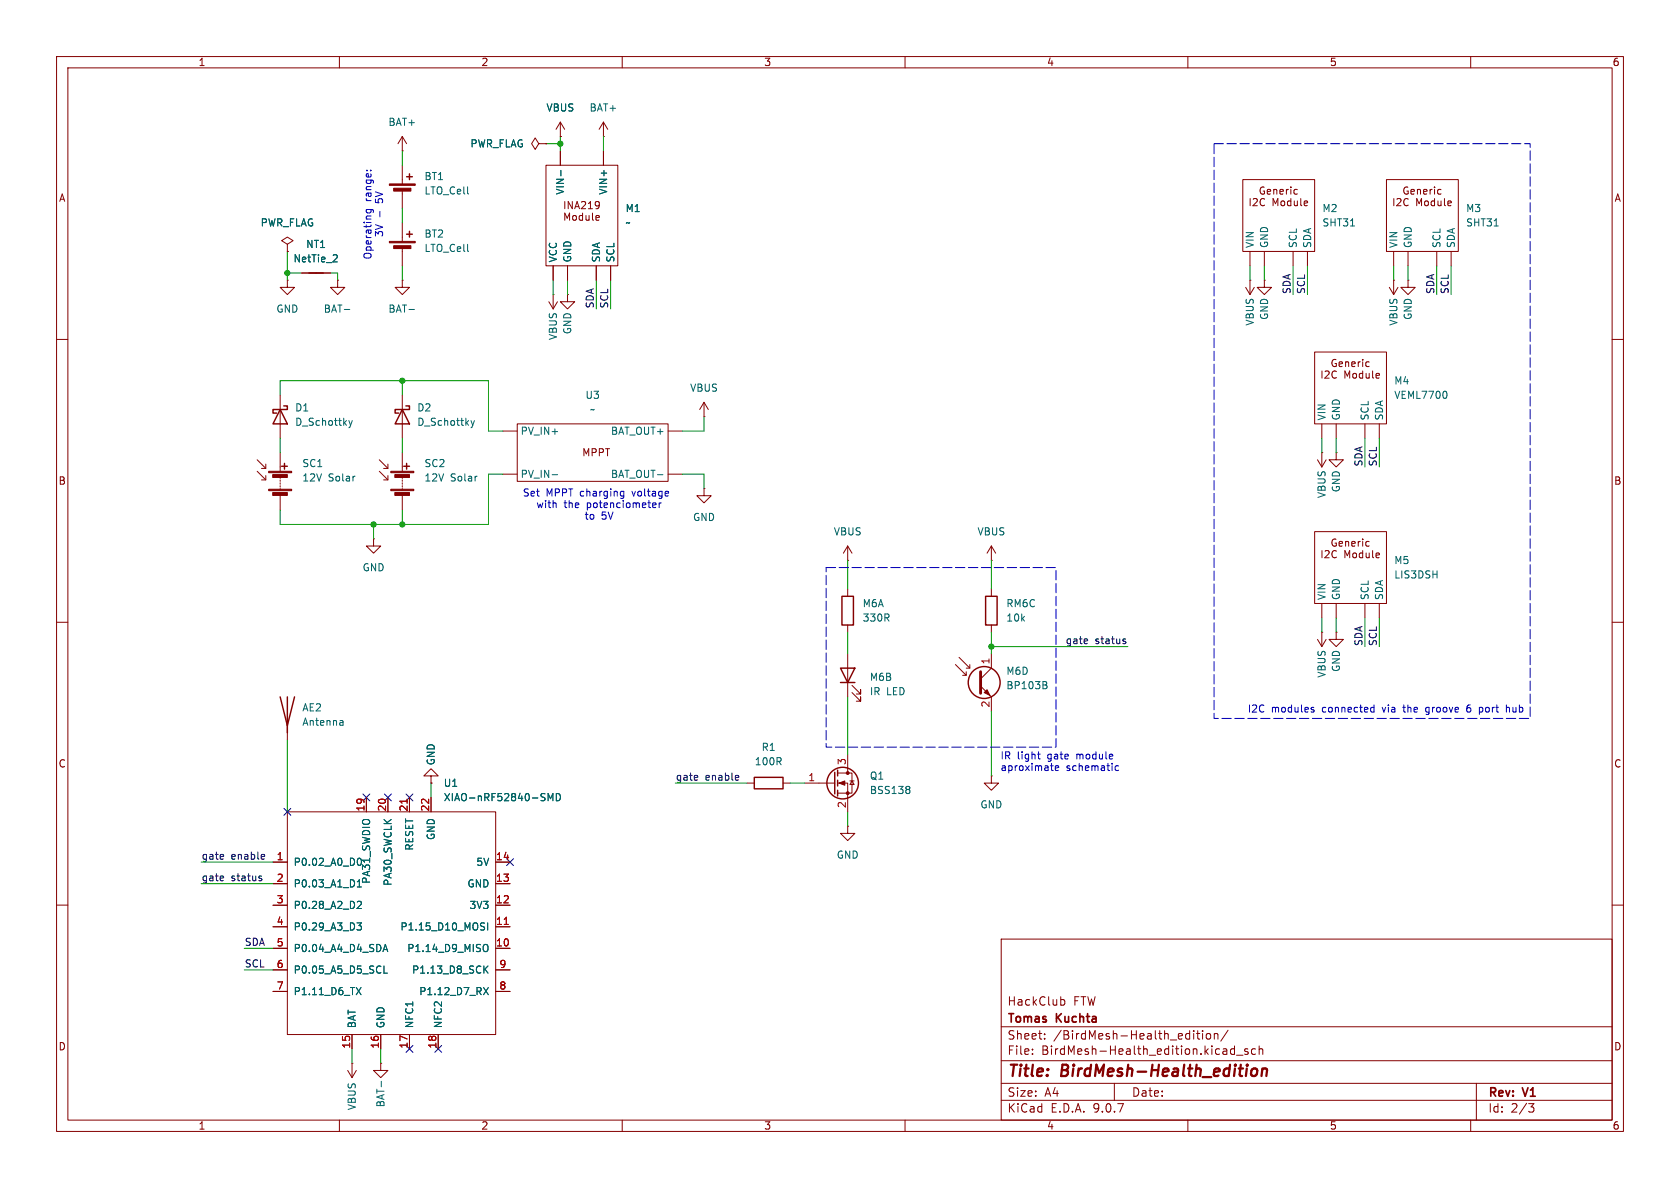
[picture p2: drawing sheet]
<svg xmlns="http://www.w3.org/2000/svg" width="297mm" height="210mm" viewBox="0 0 297 210" stroke-linecap="round" stroke-linejoin="round" font-family="sans-serif">
<g fill="none" stroke="#840000" stroke-width=".18">
<path d="M10 10h277v190h-277zM12 12h273v186h-273zM60 10v2M110 10v2M160 10v2M210 10v2M260 10v2M71.1 26.7h.1M71.1 24.1v2.6M71.1 29.2v3.3M71.1 33.5v3.3M71.1 39.4v3.3"/>
<path d="M71.1 24.1l-.7 1.3M71.1 24.1l.8 1.3M95.2 25.4l-.6-1-.6 1 .6 1 .6-1h1.3M96.5 29.2h12.7v17.8h-12.7zM96.5 25.4h.1M99.1 24.1h.1M99.1 21.6l-.8 1.3M99.1 21.6l.7 1.3M99.1 21.6v2.5M99.1 26.7v2.5M99.8 35.6v1.3M99.8 38.9v-1.2l.5 .9 .4-.9v1.2"/>
<path d="M101.2 35.6v1.3l-.7-1.3v1.3M101.3 38.2l.2-.1 .3 .1 .1 .5-.1 .2h-.3l-.2-.1zM101.6 36.9l.4-1.3 .4 1.3M101.7 36.5h.6M102.8 35.7l.5-.1 .2 .4-.8 .9h.8M103 38.2l-.4-.1-.2 .2 .1 .6h.5M103 37.7v1.2M103.6 38.1l.1 .8h.3l.1-.1M104 36.9h.7M104 36l.4-.4v1.3M104.1 38.1v.8M104.7 37.7v1.1l.2 .1"/>
<path d="M105.3 38.5l.7-.1-.1-.2-.4-.1-.2 .2 .1 .6h.5M106 36.2l-.3 .2h-.2l-.3-.2 .1-.5 .4-.1 .2 .1a.84 .84 0 0 1-.3 1.2h-.3M106.7 24.1h.1M106.7 21.6l-.8 1.3M106.7 21.6l.7 1.3M106.7 21.6v2.5M106.7 26.7v2.5M219.7 31.8h12.7v12.7h-12.7zM221 35.1v1.3M221.6 35.2l.4-.1 .3 .4-.8 .9h.8M223.5 33.1a.59 .59 0 0 0-.7 .6 .59 .59 0 0 0 .7 .6l.1-.5h-.3M223.6 35.2a.6 .6 0 0 0-.9 .4 .6 .6 0 0 0 .6 .8l.3-.2"/>
<path d="M224 33.9l.6-.1v-.3h-.4l-.2 .2 .1 .6h.5M225.1 36.4v-1.3l.4 .9 .4-.9v1.3M225.2 33.6l.2-.1h.3v.8M225.2 33.5v.8M226.3 33.9l.6-.1-.1-.3h-.3l-.2 .2v.6h.5M226.6 35.6l.3-.1 .2 .3v.3l-.2 .3-.3-.1-.1-.2zM227.4 33.5v.8M227.8 33.5l-.4 .2M228.2 33.1v.1M228.2 33.5v.8M228.2 35.1v1.3M228.2 35.6l-.4-.1-.2 .3 .1 .5h.5"/>
<path d="M228.8 36.2l.2 .2 .4-.2M229.4 33.5h-.5l-.1 .6M229.4 35.5v.9M230 36.2l.1 .2M230.6 36.2l.1 .2 .4-.1M245.1 31.8h12.7v12.7h-12.7zM246.4 35.1v1.3M247 35.2l.4-.1 .3 .4-.8 .9h.8M248.9 33.1a.59 .59 0 0 0-.7 .6 .59 .59 0 0 0 .7 .6l.1-.5h-.3M249 35.2a.6 .6 0 0 0-.9 .4 .6 .6 0 0 0 .6 .8l.3-.2M249.4 33.9l.6-.1v-.3h-.4l-.2 .2 .1 .6h.5M250.5 36.4v-1.3l.4 .9 .4-.9v1.3"/>
<path d="M250.6 33.6l.2-.1h.3v.8M250.6 33.5v.8M251.7 33.9l.6-.1-.1-.3h-.3l-.2 .2v.6h.5M252 35.6l.3-.1 .2 .3v.3l-.2 .3-.3-.1-.1-.2zM252.8 33.5v.8M253.2 33.5l-.4 .2M253.6 33.1v.1M253.6 33.5v.8M253.6 35.6l-.4-.1-.2 .3 .1 .5h.5M253.6 35.1v1.3M254.2 36.2l.2 .2 .4-.2M254.8 33.5h-.5l-.1 .6"/>
<path d="M254.8 35.5v.9M255.4 36.2l.1 .2M256 36.2l.1 .2 .4-.1M50.8 43.2l1-.7-1-.6-1 .6 1 .7v1.3M50.8 44.5h.1M50.8 49.5v1.3h1.3l-1.3 1.3-1.3-1.3h1.3M50.8 49.5h.1M53.3 48.3h5.1M59.7 49.5v1.3h1.3l-1.3 1.3-1.3-1.3h1.3M59.7 49.5h.1M71.1 49.5v1.3h1.3l-1.3 1.3-1.3-1.3h1.3M71.1 49.5h.1"/>
<path d="M71.1 43.7v3.3M97 53.3l.8 1.3M97.8 52.1h.1M97.8 47v2.5M97.8 52.1v2.5M98.6 53.3l-.8 1.3M100.3 52.1v1.2h1.3l-1.3 1.3-1.2-1.3h1.2M100.3 52.1h.1M100.3 47v2.5M105.4 47v2.5M107.9 47v2.5M220.2 50.8l.8 1.3"/>
<path d="M221 49.5h.1M221 44.5v2.5M221 49.5v2.6M221.7 50.8l-.7 1.3M223.5 49.5v1.3h1.3l-1.3 1.3-1.3-1.3h1.3M223.5 49.5h.1M223.5 44.5v2.5M228.6 44.5v2.5M231.1 44.5v2.5M245.6 50.8l.8 1.3M246.4 49.5h.1M246.4 44.5v2.5"/>
<path d="M246.4 49.5v2.6M247.1 50.8l-.7 1.3M248.9 49.5v1.3h1.3l-1.3 1.3-1.3-1.3h1.3M248.9 49.5h.1M248.9 44.5v2.5M254 44.5v2.5M256.5 44.5v2.5M10 60h2M49.5 69.9v7.6M71.1 69.9v7.6M88.9 76.2h2.5M91.4 74.9h26.7v10.2h-26.7z"/>
<path d="M118.1 76.2h2.5M124.5 73.7h.1M124.5 71.1l-.8 1.3M124.5 71.1l.7 1.3M124.5 71.1v2.6M232.4 62.2h12.7v12.7h-12.7zM233.7 74.9v2.6M233.7 65.6v1.2M234.3 65.7l.4-.1 .3 .3-.8 .9h.8M236.2 63.6a.59 .59 0 0 0-.7 .6 .59 .59 0 0 0 .7 .5l.1-.4h-.3M236.2 74.9v2.6M236.3 65.7a.6 .6 0 0 0-.9 .4 .6 .6 0 0 0 .6 .7l.3-.1"/>
<path d="M236.7 64.4l.6-.1v-.3h-.4l-.2 .1 .1 .6h.5M237.8 66.8v-1.2l.4 .9 .4-.9v1.2M237.9 64v.8M237.9 64.1l.2-.1h.3v.8M239 64.4l.6-.1-.1-.3h-.3l-.2 .1v.6h.5M239.3 66.1l.3-.1 .2 .2v.4l-.2 .2h-.3l-.1-.2zM240.1 64v.8M240.5 64l-.4 .2M240.9 63.5v.2M240.9 64v.8M240.9 65.6v1.2M240.9 66.1l-.4-.1-.2 .2 .1 .6h.5"/>
<path d="M241.3 74.9v2.6M241.5 66.7l.2 .1 .4-.1M242.1 64h-.5l-.1 .6M242.1 66v.8M242.7 66.7l.1 .1M243.3 66.7l.1 .1h.4M243.8 74.9v2.6M285 60h2M45.5 81.3l1.5 1.5M45.5 83.3l1.5 1.5M47 82v.8h-.8M47 84.1v.7h-.8"/>
<path d="M49.5 80v3.3M49.5 84.3v.3M49.5 84.8v.3M49.5 85.3v.3M49.5 85.9v.2M49.5 86.4v.2M49.5 87.6v2.6M66 95.3v1.2h1.3l-1.3 1.3-1.2-1.3h1.2M66 95.3h.1M67.1 81.3l1.5 1.5M67.1 83.3l1.5 1.5M68.6 82v.8h-.8"/>
<path d="M68.6 84.1v.7h-.8M71.1 80v3.3M71.1 84.3v.3M71.1 84.8v.3M71.1 85.3v.3M71.1 85.9v.2M71.1 86.4v.2M71.1 87.6v2.6M88.9 83.8h2.5M118.1 83.8h2.5M124.5 86.4v1.2h1.2l-1.2 1.3-1.3-1.3h1.3M124.5 86.4h.1"/>
<path d="M149.9 99.1h.1M149.9 96.5v2.6M149.9 96.5l-.8 1.3M149.9 96.5l.7 1.3M175.3 99.1h.1M175.3 96.5l-.8 1.3M175.3 96.5l.7 1.3M175.3 96.5v2.6M232.4 94h12.7v12.7h-12.7zM232.9 81.3l.8 1.3M233.7 80h.1M233.7 80v2.6"/>
<path d="M233.7 97.3v1.3M234.3 97.4l.4-.1 .3 .4-.8 .9h.8M234.4 81.3l-.7 1.3M236.2 95.3a.59 .59 0 0 0-.7 .6 .59 .59 0 0 0 .7 .6l.1-.5h-.3M236.2 80v1.3h1.3l-1.3 1.3-1.3-1.3h1.3M236.2 80h.1M236.3 97.4a.6 .6 0 0 0-.9 .5 .6 .6 0 0 0 .6 .7l.3-.1M236.7 96.1l.6-.1v-.2l-.4-.1-.2 .2 .1 .6h.5M237.8 98.6v-1.3l.4 .9 .4-.9v1.3M237.9 95.8l.2-.1 .3 .1v.8M237.9 95.7v.9M239 96.1l.6-.1-.1-.2-.3-.1-.2 .2v.6h.5"/>
<path d="M239.3 97.8h.3l.2 .2v.4l-.2 .2-.3-.1-.1-.1zM240.1 95.7v.9M240.5 95.7l-.4 .2M240.9 95.3v.1M240.9 95.7v.9M240.9 97.3v1.3M240.9 97.8h-.4l-.2 .2 .1 .5h.5M241.5 98.4l.2 .2 .4-.1M242.1 95.8h-.5l-.1 .5M242.1 97.8v.8M242.7 98.4l.1 .2M243.3 98.4l.1 .2 .4-.1"/>
<path d="M10 110h2M149.9 104.1v1.3M149.9 110.5v1.3M149.9 115.6v7.6M168.9 117.5l1.9 1.9v-.7M169.5 116.2l1.9 1.9v-.6M170.2 119.4h.6M170.8 118.1h.6M175.3 104.1v1.3M175.3 110.5v1.3M175.3 115.6v2.5l-1.9 1.9M232.9 113l.8 1.3"/>
<path d="M233.7 111.8h.1M233.7 106.7v2.5M233.7 111.8v2.5M234.4 113l-.7 1.3M236.2 111.8v1.2h1.3l-1.3 1.3-1.3-1.3h1.3M236.2 111.8h.1M236.2 106.7v2.5M241.3 106.7v2.5M243.8 106.7v2.5M285 110h2M50.8 128.3v2.5M76.2 137.2h1.3l-1.3-1.3-1.3 1.3h1.3v1.2"/>
<path d="M76.2 138.4h.1M132.1 138.4h1.2M138.4 138.4h1.3M142.2 138.4h5.4M148.1 136.7h2.5v3.5h-2.5M148.1 138.4h1.8v5.1M149.9 133.4v3.3M150.2 138h.8M150.6 122.4l1.5 1.6v-.8v.8h-.7M150.6 121.2l1.5 1.5v-.8v.8h-.7M150.6 138l.4 .7h-.8zM173.4 121.3l1.9 1.9v2.5"/>
<path d="M175.3 137.2v1.2h1.2l-1.2 1.3-1.3-1.3h1.3M175.3 137.2h.1M48.3 152.4h2.5M48.3 156.2h2.5M50.8 143.5h36.8v39.4h-36.8zM64.8 141v2.5M68.6 141v2.5M72.4 141v2.5M76.2 141v2.5M87.6 152.4h2.6M87.6 156.2h2.6M149.9 146.1v1.2h1.2l-1.2 1.3-1.3-1.3h1.3"/>
<path d="M149.9 146.1h.1M10 160h2M48.3 160h2.5M48.3 163.8h2.5M48.3 167.6h2.5M48.3 171.5h2.5M48.3 175.3h2.5M87.6 160h2.6M87.6 163.8h2.6M87.6 167.6h2.6M87.6 171.5h2.6M87.6 175.3h2.6"/>
<path d="M177 166h108v32h-108zM187.7 176.7h.3l.2 .3v.6l-.5 .1M285 160h2M60 198v2M61.5 189.2l.7 1.3M62.2 188h.1M62.2 182.9v2.5M62.2 188v2.5M63 189.2l-.8 1.3M67.3 188v1.2h1.3l-1.3 1.3-1.3-1.3h1.3M67.3 188h.1M67.3 182.9v2.5"/>
<path d="M72.4 182.9v2.5M77.5 182.9v2.5M110 198v2M160 198v2M177 194.5h108M177 191.5h108M177 187.5h108M177 181.5h108M182.5 186.3v.1M182.5 185.5v.1M184.7 183.6v.1M184.7 182.8v.1"/>
<path d="M197 191.5v3M210 198v2M211 182.2v.1M211.5 182.7h.6M211.7 182.2v1.3l.4 .2M212.6 182.2v.1M212.6 182.7v1M213.4 182.8l.3-.1 .3 .3v.4l-.3 .3-.3-.1-.2-.2v-.4zM214.7 182.8l.2-.1 .3 .1 .1 .9M214.7 182.7v1M217.1 182.1l-1.3 2M218.2 184.9v1.5"/>
<path d="M218.2 185.5l-.4-.1-.3 .3v.4l.2 .2h.5M218.6 186.5h1.1M220.6 185.5l-.4-.1-.2 .2 .1 .2 .5 .2v.3h-.6M222 185.5l-.5-.1-.3 .3v.4l.2 .2h.6M222.6 185.5l.2-.1 .4 .1v.9M222.6 184.9v1.5M260 198v2M261 191.5v6.5M270.2 195.1h1l-.5 .6 .4 .1 .1 .5-.3 .3h-.4"/>
</g>
<path d="M221.5 189a.5 .5 0 0 1 .8 .3l-.1 .5a.62 .62 0 0 1-.7 .4M223.2 189.1a.49 .49 0 0 1 .8 .1l-.1 1M223.2 188.9l-.2 1.3" fill="none" stroke="#840000" stroke-width=".4"/>
<g fill="none" stroke="#006464" stroke-width=".18">
<path d="M99.2 30.1v1M238.8 39.9h.7M264.2 39.9h.7M59.4 45l.2 .3v.3l-.8 .7h.8M60.9 54.7h.9M72.3 54.7h1M61.7 74.3l.3 .9M62 75.2l-.3 .4M62.3 74.3l-.3 .9M83.3 74.3l.3 .9M83.6 75.2l-.3 .4M83.9 74.3l-.3 .9"/>
<path d="M255.7 69.3l.1 .3-.1 .7M97.6 83.9h1M116.2 83.9h1M60.5 127.4l.1 .1v.7M60.6 128.2h-.4M60.6 127.7h-.4M160.6 139l.3 .3-.3 .3 .3 .2v.2l-.3 .3M184.8 120.5l.2 .2-.2 .4 .2 .1 .1 .3-.2 .3h-.5M63.2 156.8h.7M63.2 155.9l.3-.4v1.3M63.3 151.8l.3-.1 .2 .1M63.3 159.3l.5 .1 .1 .3-.8 .9h.8"/>
<path d="M63.8 152.9l-.2 .1-.3-.1M96.9 141.5v-1.2l.4 .9 .4-.9v1.2M98.4 140.3a.64 .64 0 0 1 .7 .6 .64 .64 0 0 1-.7 .6zM63 174.6l.8 1.2M63.1 163.1h.8l-.4 .5 .3 .1 .1 .5-.3 .2h-.3M63.8 174.6l-.8 1.2M67.7 168.2l.4-1.3 .4 1.3M67.8 167.9h.6M67.9 170.8v1.2h.6M85.4 163.8l.3 .2-.3 .4M85.5 163.1l.2 .1M85.5 174.6l.8 1.2"/>
<path d="M85.7 166.9a.43 .43 0 0 1 .6 .5v.4a.43 .43 0 0 1-.6 .4M85.7 171.3l.6 .7M86.2 163.1v1.3M86.3 170.8l-.8 .7M86.3 174.6l-.8 1.2M67.4 191.1v1"/>
</g>
<path d="M72 141.3v.7M89.1 163.4h.8" fill="none" stroke="#a90000" stroke-width=".18"/>
<g fill="none" stroke="#840000" stroke-width=".25">
<path d="M71.9 31.2h1M72.4 30.7v1.1M54.6 48.3h2.5M71.9 41.4h1M72.4 40.9v1M49.5 72.4l1.3 2.5h-2.5zM50.2 71.8h.6v.6h-2.5v.6h.6M71.1 72.4l1.3 2.5h-2.6zM71.8 71.8h.6v.6h-2.6v.6h.7M49.8 82.4h1M50.3 81.9v1M71.4 82.4h1"/>
<path d="M71.9 81.9v1M148.6 118.1h2.5l-1.2 2.6zM148.8 105.4h2.1v5.1h-2.1zM174.2 105.4h2.1v5.1h-2.1zM49.5 123.2l1.3 5.1 1.3-5.1M50.8 123.2v6.3M133.3 137.4h5.1v2h-5.1zM147.6 136.5v3.8M148.1 136.1v1.1M148.1 137.9v1M148.1 139.7v1M148.6 120.7h2.5"/>
<circle cx="149" cy="138.4" r="2.79"/>
<circle cx="174" cy="120.6" r="2.82"/>
</g>
<path d="M173.4 118.7v3.9" fill="none" stroke="#840000" stroke-width=".51"/>
<g fill="#840000" stroke="#840000" stroke-width=".18">
<path d="M174 122.4l.5-.5 .5 1z"/>
<path d="M148.3 138.4l1.1-.4v.8z"/>
<path d="M69.1 83.3h4.1v.3h-4.1z"/>
<path d="M69.1 86.5h4.1v.2h-4.1z"/>
<path d="M69.8 83.9h2.6v.5h-2.6z"/>
<path d="M69.8 87.1h2.6v.5h-2.6z"/>
<path d="M47.5 83.3h4.1v.3h-4.1z"/>
<path d="M47.5 86.5h4.1v.2h-4.1z"/>
<path d="M48.2 83.9h2.6v.5h-2.6z"/>
<path d="M48.2 87.1h2.6v.5h-2.6z"/>
<path d="M68.8 32.5h4.6v.3h-4.6z"/>
<path d="M69.6 33.3h3v.5h-3z"/>
<path d="M68.8 42.7h4.6v.2h-4.6z"/>
<path d="M69.6 43.4h3v.5h-3z"/>
<circle cx="149.9" cy="136.7" r=".25"/>
<circle cx="149.9" cy="140.2" r=".25"/>
</g>
<path d="M198.7 113.4h.3v.2l-.1 .2h-.3M198.7 112.9l.3 .1M130.4 137.1l.2 .3-.6 .1M130.5 137.9h-.1M45.9 155.3h.3l.1 .2-.2 .2h-.2M45.9 154.9h.3M46.6 151l.2 .3-.6 .2M46.7 151.8l-.1 .1" fill="none" stroke="#0f0f0f" stroke-width=".18"/>
<g fill="none" stroke="#009600" stroke-width=".18">
<path d="M71.1 26.7v2.5M71.1 36.8v2.6M96.5 25.4h2.6M99.1 24.1v2.6M106.7 24.1v2.6M50.8 44.5v5M50.8 48.3h2.5M58.4 48.3h1.3v1.2M71.1 47v2.5M97.8 49.5v2.6M100.3 49.5v2.6M105.4 49.5v5.1"/>
<path d="M107.9 49.5v5.1M221 47v2.5M223.5 47v2.5M228.6 47v5.1M231.1 47v5.1M246.4 47v2.5M248.9 47v2.5M254 47v5.1M256.5 47v5.1M49.5 69.9v-2.6h36.9v8.9h2.5M49.5 77.5v2.5M71.1 67.3v2.6"/>
<path d="M71.1 77.5v2.5M124.5 73.7v2.5h-3.9M233.7 77.5v2.5M236.2 77.5v2.5M241.3 77.5v5.1M243.8 77.5v5.1M66 92.7v2.6M71.1 90.2v2.5M88.9 83.8h-2.5v8.9h-36.9v-2.5M120.6 83.8h3.9v2.6M149.9 99.1v5M175.3 99.1v5"/>
<path d="M149.9 111.8v3.8M175.3 114.3h24.1M175.3 111.8v3.8M233.7 109.2v2.6M236.2 109.2v2.6M241.3 109.2v5.1M243.8 109.2v5.1M50.8 130.8v12.7M76.2 138.4v2.6M119.4 138.4h12.7M139.7 138.4h2.5M149.9 123.2v10.2"/>
<path d="M175.3 125.7v11.5M35.6 156.2h12.7M35.6 152.4h12.7M149.9 143.5v2.6M43.2 171.5h5.1M43.2 167.6h5.1M62.2 185.4v2.6M67.3 185.4v2.6"/>
</g>
<g fill="none" stroke="#000084" stroke-width=".18">
<path d="M50.2 142.9l1.2 1.2M51.4 142.9l-1.2 1.2M64.2 140.4l1.2 1.2M65.4 140.4l-1.2 1.2M68 140.4l1.2 1.2M69.2 140.4l-1.2 1.2M71.8 140.4l1.2 1.2M73 140.4l-1.2 1.2M89.6 151.8l1.2 1.2M90.8 151.8l-1.2 1.2M71.8 184.8l1.2 1.2M73 184.8l-1.2 1.2"/>
<path d="M76.9 184.8l1.2 1.2M78.1 184.8l-1.2 1.2"/>
</g>
<path d="M214.6 25.4h55.9v101.6h-55.9zM146 100.3h40.7v31.8h-40.7z" fill="none" stroke="#0000c2" stroke-width=".18" stroke-dasharray="1.7 .6"/>
<g fill="none" stroke="#0000c2" stroke-width=".18">
<path d="M64.8 37h1l.2 .3v.3M64.8 37v.4l.2 .2 .5-.1v-.5M64.8 30.1h.1M65.5 30.1h.1M67.2 37.4v.9M109.9 86.8l.4 .1M110.3 86.8v1.1l-.1 .2h-.4M110.3 87.6l-.4 .1M115.9 89.7h-.3M115.9 89l.1 .2-.6 .1M116.5 88.9v.8M116.7 89l-.2 .1"/>
<path d="M183.4 133.3h.5M183.6 134l.3 .2M186.1 136.2h.1M186.6 135.5v.7h.5M187.2 135.5v.2l-.6 .1M197.7 135.4h-.3l-.3 .2 .2 .6h.4M232 125.5h.3v.2l-.2 .2h-.2M232 125l.3 .1M242.4 125.8h.5M242.4 125.1h.5M242.9 124.6v1.3M252.1 126.2l.1 .1"/>
<path d="M252.3 125l-.3 .3v.3l.3 .3M259.7 124.6l-.2 .1a.86 .86 0 0 0 0 1.2h.3M259.8 125.1l-.4 .1-.1 .1M261.7 125l.4 .2M262.1 125.8l-.4 .1M266.3 125.2l.2-.2 .3 .1 .1 .8M266.3 124.6v1.3"/>
</g>
<g fill="#009600" stroke="#009600" stroke-width=".18">
<circle cx="99.1" cy="25.4" r=".46"/>
<circle cx="50.8" cy="48.3" r=".46"/>
<circle cx="71.1" cy="92.7" r=".46"/>
<circle cx="66" cy="92.7" r=".46"/>
<circle cx="71.1" cy="67.3" r=".46"/>
<circle cx="175.3" cy="114.3" r=".46"/>
</g>
<g font-size="2.8" fill="#840000">
<text x="178" y="190.9">Title:</text>
<text x="187.7" y="190.9">BirdMesh-Health_edition</text>
</g>
<g font-size="2.1" fill="#840000">
<text x="178" y="178">HackClub</text>
<text x="189.7" y="178">FTW</text>
<text x="178" y="184">Sheet:</text>
<text x="178" y="181.2">Tomas</text>
<text x="186.2" y="184">/BirdMesh-Health_edition/</text>
<text x="186.8" y="181.2">Kuchta</text>
<text x="178" y="186.7">File:</text>
<text x="184.1" y="186.7">BirdMesh-Health_edition.kicad_sch</text>
<text x="178" y="196.9">KiCad</text>
<text x="178" y="194.1">Size:</text>
<text x="184.7" y="194.1">A4</text>
<text x="185.7" y="196.9">E.D.A.</text>
<text x="193.3" y="196.9">9.0.7</text>
<text x="200" y="194.1">Date:</text>
<text x="263" y="194.3">Rev:</text>
<text x="263" y="196.9">Id:</text>
<text x="267.1" y="196.9">2/3</text>
<text x="269.4" y="194.3">V1</text>
</g>
<g font-size="1.8" fill="#840000">
<text x="35" y="11.9">1</text>
<text x="85" y="11.9">2</text>
<text x="135" y="11.9">3</text>
<text x="185" y="11.9">4</text>
<text x="235" y="11.9">5</text>
<text x="285" y="11.9">6</text>
<text x="10.3" y="35.9">A</text>
<text x="228.9" y="35.6">Module</text>
<text x="254.3" y="35.6">Module</text>
<text x="285.3" y="35.9">A</text>
<text x="241.6" y="66.1">Module</text>
<text x="102.8" y="80.9">MPPT</text>
<text x="10.3" y="85.9">B</text>
<text x="285.3" y="85.9">B</text>
<text x="241.6" y="97.9">Module</text>
<text x="10.3" y="135.9">C</text>
<text x="285.3" y="135.9">C</text>
<text x="10.3" y="185.9">D</text>
<text x="285.3" y="185.9">D</text>
<text x="35" y="199.9">1</text>
<text x="85" y="199.9">2</text>
<text x="135" y="199.9">3</text>
<text x="185" y="199.9">4</text>
<text x="235" y="199.9">5</text>
<text x="285" y="199.9">6</text>
</g>
<g font-size="1.8" fill="#006464">
<text x="68.6" y="22.5">BAT+</text>
<text x="96.5" y="19.9">VBUS</text>
<text x="104.1" y="19.9">BAT+</text>
<text x="83.1" y="26.3">PWR_FLAG</text>
<text x="74.9" y="32">BT1</text>
<text x="74.9" y="34.6">LTO_Cell</text>
<text x="99.9" y="34.5" transform="rotate(-90 99.9 34.5)">VIN-</text>
<text x="107.5" y="34.5" transform="rotate(-90 107.5 34.5)">VIN+</text>
<text x="46" y="40.2">PWR_FLAG</text>
<text x="110.5" y="37.7">M1</text>
<text x="110.5" y="40.2">~</text>
<text x="233.7" y="37.7">M2</text>
<text x="233.7" y="40.2">SHT31</text>
<text x="259.1" y="37.7">M3</text>
<text x="259.1" y="40.2">SHT31</text>
<text x="51.8" y="46.6">NetTie_2</text>
<text x="54" y="44">NT1</text>
<text x="74.9" y="42.2">BT2</text>
<text x="74.9" y="44.7">LTO_Cell</text>
<text x="98.7" y="46.5" transform="rotate(-90 98.7 46.5)">VCC</text>
<text x="101.2" y="46.5" transform="rotate(-90 101.2 46.5)">GND</text>
<text x="106.3" y="46.5" transform="rotate(-90 106.3 46.5)">SDA</text>
<text x="108.8" y="46.5" transform="rotate(-90 108.8 46.5)">SCL</text>
<text x="221.8" y="43.9" transform="rotate(-90 221.8 43.9)">VIN</text>
<text x="224.4" y="43.9" transform="rotate(-90 224.4 43.9)">GND</text>
<text x="229.5" y="43.9" transform="rotate(-90 229.5 43.9)">SCL</text>
<text x="232" y="43.9" transform="rotate(-90 232 43.9)">SDA</text>
<text x="247.2" y="43.9" transform="rotate(-90 247.2 43.9)">VIN</text>
<text x="249.8" y="43.9" transform="rotate(-90 249.8 43.9)">GND</text>
<text x="254.9" y="43.9" transform="rotate(-90 254.9 43.9)">SCL</text>
<text x="257.4" y="43.9" transform="rotate(-90 257.4 43.9)">SDA</text>
<text x="48.8" y="55.5">GND</text>
<text x="57.1" y="55.5">BAT-</text>
<text x="68.6" y="55.5">BAT-</text>
<text x="101.2" y="59.2" transform="rotate(-90 101.2 59.2)">GND</text>
<text x="221.8" y="57.7" transform="rotate(-90 221.8 57.7)">VBUS</text>
<text x="224.4" y="56.6" transform="rotate(-90 224.4 56.6)">GND</text>
<text x="247.2" y="57.7" transform="rotate(-90 247.2 57.7)">VBUS</text>
<text x="249.8" y="56.6" transform="rotate(-90 249.8 56.6)">GND</text>
<text x="98.7" y="60.2" transform="rotate(-90 98.7 60.2)">VBUS</text>
<text x="103.4" y="70.7">U3</text>
<text x="121.9" y="69.4">VBUS</text>
<text x="246.4" y="68.2">M4</text>
<text x="246.4" y="70.7">VEML7700</text>
<text x="52.1" y="72.9">D1</text>
<text x="52.1" y="75.5">D_Schottky</text>
<text x="73.7" y="72.9">D2</text>
<text x="73.7" y="75.5">D_Schottky</text>
<text x="91.9" y="77.1">PV_IN+</text>
<text x="104.2" y="73.3">~</text>
<text x="107.9" y="77.1">BAT_OUT+</text>
<text x="234.5" y="74.4" transform="rotate(-90 234.5 74.4)">VIN</text>
<text x="237.1" y="74.4" transform="rotate(-90 237.1 74.4)">GND</text>
<text x="242.2" y="74.4" transform="rotate(-90 242.2 74.4)">SCL</text>
<text x="244.7" y="74.4" transform="rotate(-90 244.7 74.4)">SDA</text>
<text x="53.3" y="82.8">SC1</text>
<text x="74.9" y="82.8">SC2</text>
<text x="53.3" y="85.3">12V</text>
<text x="58" y="85.3">Solar</text>
<text x="74.9" y="85.3">12V</text>
<text x="79.6" y="85.3">Solar</text>
<text x="91.9" y="84.7">PV_IN-</text>
<text x="107.9" y="84.7">BAT_OUT-</text>
<text x="234.5" y="88.1" transform="rotate(-90 234.5 88.1)">VBUS</text>
<text x="237.1" y="87.1" transform="rotate(-90 237.1 87.1)">GND</text>
<text x="122.4" y="92.3">GND</text>
<text x="147.3" y="94.8">VBUS</text>
<text x="172.7" y="94.8">VBUS</text>
<text x="64" y="101.2">GND</text>
<text x="246.4" y="99.9">M5</text>
<text x="152.4" y="107.5">M6A</text>
<text x="177.8" y="107.5">RM6C</text>
<text x="234.5" y="106.2" transform="rotate(-90 234.5 106.2)">VIN</text>
<text x="237.1" y="106.2" transform="rotate(-90 237.1 106.2)">GND</text>
<text x="242.2" y="106.2" transform="rotate(-90 242.2 106.2)">SCL</text>
<text x="244.7" y="106.2" transform="rotate(-90 244.7 106.2)">SDA</text>
<text x="246.4" y="102.5">LIS3DSH</text>
<text x="152.4" y="110.1">330R</text>
<text x="177.8" y="110.1">10k</text>
<text x="177.8" y="119.5">M6D</text>
<text x="234.5" y="119.9" transform="rotate(-90 234.5 119.9)">VBUS</text>
<text x="237.1" y="118.9" transform="rotate(-90 237.1 118.9)">GND</text>
<text x="53.3" y="126">AE2</text>
<text x="153.7" y="120.6">M6B</text>
<text x="153.7" y="123.1">IR</text>
<text x="156.7" y="123.1">LED</text>
<text x="177.8" y="122">BP103B</text>
<text x="53.3" y="128.5">Antenna</text>
<text x="77.1" y="135.4" transform="rotate(-90 77.1 135.4)">GND</text>
<text x="133.3" y="135.5">100R</text>
<text x="134.5" y="132.9">R1</text>
<text x="78.4" y="139.3">U1</text>
<text x="78.4" y="141.8">XIAO-nRF52840-SMD</text>
<text x="153.7" y="140.6">BSS138</text>
<text x="153.7" y="138">Q1</text>
<text x="173.2" y="143.1">GND</text>
<text x="77.1" y="148.6" transform="rotate(-90 77.1 148.6)">GND</text>
<text x="51.8" y="153.3">P0.02_A0_D0</text>
<text x="73.3" y="150.5" transform="rotate(-90 73.3 150.5)">RESET</text>
<text x="84.1" y="153.3">5V</text>
<text x="147.8" y="152">GND</text>
<text x="51.8" y="157.1">P0.03_A1_D1</text>
<text x="51.8" y="160.9">P0.28_A2_D2</text>
<text x="65.6" y="156.3" transform="rotate(-90 65.6 156.3)">PA31_SWDIO</text>
<text x="69.4" y="156.7" transform="rotate(-90 69.4 156.7)">PA30_SWCLK</text>
<text x="82.5" y="157.1">GND</text>
<text x="82.9" y="160.9">3V3</text>
<text x="51.8" y="164.7">P0.29_A3_D3</text>
<text x="70.7" y="164.7">P1.15_D10_MOSI</text>
<text x="51.8" y="168.5">P0.04_A4_D4_SDA</text>
<text x="51.8" y="172.3">P0.05_A5_D5_SCL</text>
<text x="71.9" y="168.5">P1.14_D9_MISO</text>
<text x="72.7" y="172.3">P1.13_D8_SCK</text>
<text x="51.8" y="176.1">P1.11_D6_TX</text>
<text x="74" y="176.1">P1.12_D7_RX</text>
<text x="63.1" y="181.9" transform="rotate(-90 63.1 181.9)">BAT</text>
<text x="68.2" y="181.9" transform="rotate(-90 68.2 181.9)">GND</text>
<text x="73.3" y="181.9" transform="rotate(-90 73.3 181.9)">NFC1</text>
<text x="78.3" y="181.9" transform="rotate(-90 78.3 181.9)">NFC2</text>
<text x="63.1" y="196.4" transform="rotate(-90 63.1 196.4)">VBUS</text>
<text x="68.2" y="195.8" transform="rotate(-90 68.2 195.8)">BAT-</text>
</g>
<g font-size="1.8" fill="#0000c2">
<text x="65.9" y="35.7" transform="rotate(-90 65.9 35.7)">range:</text>
<text x="67.9" y="35.8" transform="rotate(-90 67.9 35.8)">5V</text>
<text x="65.9" y="46" transform="rotate(-90 65.9 46)">Operating</text>
<text x="67.9" y="42" transform="rotate(-90 67.9 42)">3V</text>
<text x="92.3" y="88">Set</text>
<text x="96.5" y="88">MPPT charging</text>
<text x="112.1" y="88">voltage</text>
<text x="94.7" y="90">with</text>
<text x="99.7" y="90">the</text>
<text x="103.2" y="92.1">to</text>
<text x="103.8" y="90">potenciometer</text>
<text x="106.3" y="92.1">5V</text>
<text x="220.5" y="126">I2C</text>
<text x="224.7" y="126">modules</text>
<text x="233.8" y="126">connected</text>
<text x="244.7" y="126">via</text>
<text x="248.6" y="126">the</text>
<text x="252.7" y="126">groove</text>
<text x="260.2" y="126">6</text>
<text x="262.6" y="126">port</text>
<text x="267.5" y="126">hub</text>
<text x="176.8" y="134.6">IR</text>
<text x="176.8" y="136.6">aproximate</text>
<text x="179.8" y="134.6">light</text>
<text x="185.3" y="134.6">gate</text>
<text x="188.5" y="136.6">schematic</text>
<text x="190.6" y="134.6">module</text>
</g>
<g font-size="1.8" fill="#0f0f0f">
<text x="228.3" y="52.1" transform="rotate(-90 228.3 52.1)">SDA</text>
<text x="230.8" y="52.1" transform="rotate(-90 230.8 52.1)">SCL</text>
<text x="253.7" y="52.1" transform="rotate(-90 253.7 52.1)">SDA</text>
<text x="256.2" y="52.1" transform="rotate(-90 256.2 52.1)">SCL</text>
<text x="105.1" y="54.6" transform="rotate(-90 105.1 54.6)">SDA</text>
<text x="107.6" y="54.6" transform="rotate(-90 107.6 54.6)">SCL</text>
<text x="241" y="82.6" transform="rotate(-90 241 82.6)">SDA</text>
<text x="243.5" y="82.6" transform="rotate(-90 243.5 82.6)">SCL</text>
<text x="188.3" y="114">gate</text>
<text x="193.6" y="114">status</text>
<text x="241" y="114.3" transform="rotate(-90 241 114.3)">SDA</text>
<text x="243.5" y="114.3" transform="rotate(-90 243.5 114.3)">SCL</text>
<text x="119.4" y="138.1">gate</text>
<text x="124.7" y="138.1">enable</text>
<text x="35.6" y="155.9">gate</text>
<text x="35.6" y="152.1">gate</text>
<text x="40.8" y="155.9">status</text>
<text x="40.8" y="152.1">enable</text>
<text x="43.2" y="167.3">SDA</text>
<text x="43.2" y="171.1">SCL</text>
</g>
<g font-size="1.8" fill="#a90000">
<text x="175" y="117.5" transform="rotate(-90 175 117.5)">1</text>
<text x="175" y="125.2" transform="rotate(-90 175 125.2)">2</text>
<text x="149.6" y="135.3" transform="rotate(-90 149.6 135.3)">3</text>
<text x="64.5" y="143.6" transform="rotate(-90 64.5 143.6)">19</text>
<text x="68.3" y="143.6" transform="rotate(-90 68.3 143.6)">20</text>
<text x="72.1" y="143.6" transform="rotate(-90 72.1 143.6)">21</text>
<text x="75.9" y="143.6" transform="rotate(-90 75.9 143.6)">22</text>
<text x="142.8" y="138.2">1</text>
<text x="149.6" y="142.9" transform="rotate(-90 149.6 142.9)">2</text>
<text x="48.8" y="152.1">1</text>
<text x="48.8" y="156">2</text>
<text x="87.6" y="152.1">14</text>
<text x="87.6" y="156">13</text>
<text x="48.8" y="159.8">3</text>
<text x="87.6" y="159.8">12</text>
<text x="48.8" y="163.6">4</text>
<text x="48.8" y="167.4">5</text>
<text x="87.6" y="163.6">11</text>
<text x="87.6" y="167.4">10</text>
<text x="48.8" y="171.2">6</text>
<text x="88.2" y="171.2">9</text>
<text x="48.8" y="175">7</text>
<text x="88.2" y="175">8</text>
<text x="62" y="185.5" transform="rotate(-90 62 185.5)">15</text>
<text x="67.1" y="185.5" transform="rotate(-90 67.1 185.5)">16</text>
<text x="72.1" y="185.5" transform="rotate(-90 72.1 185.5)">17</text>
<text x="77.2" y="185.5" transform="rotate(-90 77.2 185.5)">18</text>
</g>
</svg>
